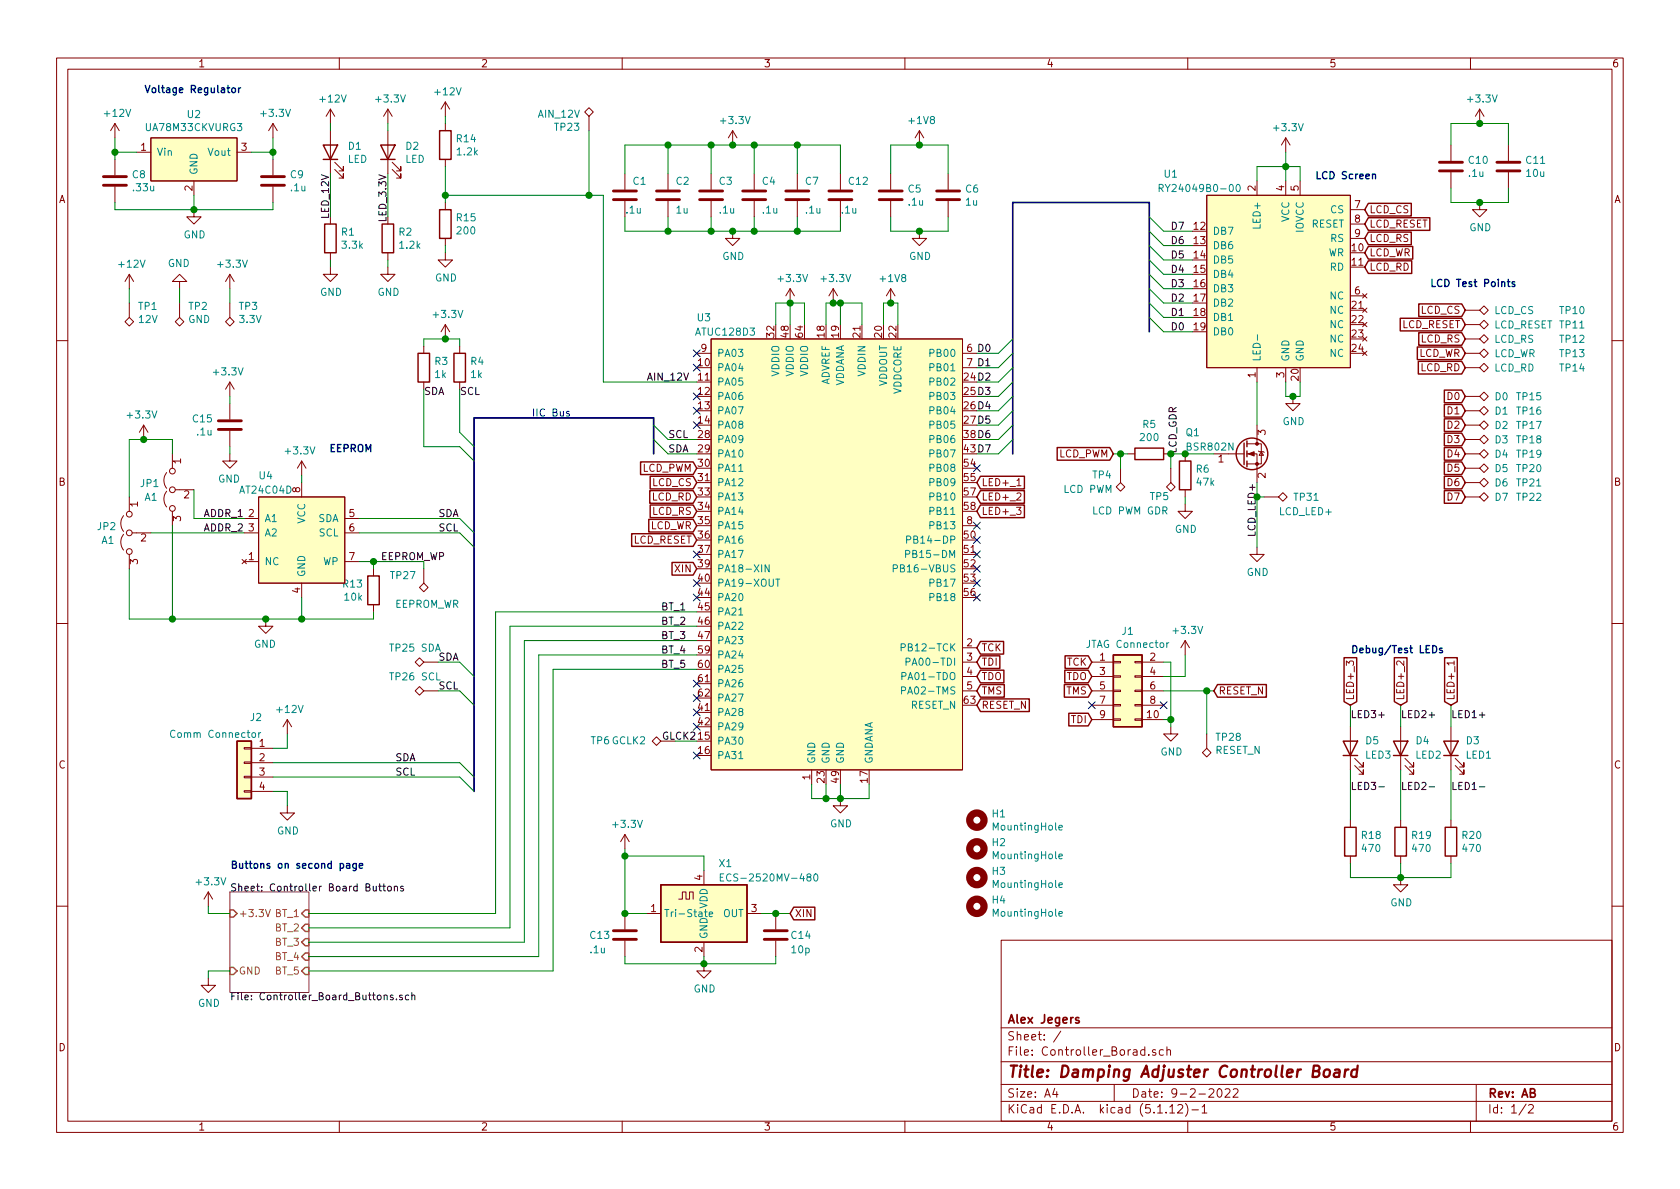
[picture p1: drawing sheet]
<svg xmlns="http://www.w3.org/2000/svg" width="297mm" height="210mm" viewBox="0 0 297 210" stroke-linecap="round" stroke-linejoin="round" font-family="sans-serif">
<g fill="none" stroke="#840000" stroke-width=".18">
<path d="M10 10.3h277v189.9h-277zM12 12.2h273v186.1h-273zM58.4 19.3v2.5M58.4 19.3l-.7 1.3M58.4 19.3l.8 1.3M60 10.3v1.9M68.6 19.3v2.5M68.6 19.3l-.8 1.3M68.6 19.3l.7 1.3M78.7 18l-.7 1.3M78.7 18v2.6M78.7 18l.8 1.3"/>
<path d="M104.1 19l.8 .8-.8 .8-.7-.8zM110 10.3v1.9M160 10.3v1.9M210 10.3v1.9M260 10.3v1.9M261.6 19.3l-.7 1.3M261.6 19.3v2.5M261.6 19.3l.8 1.3M20.3 21.8l-.7 1.3M20.3 21.8v2.6M20.3 28.2v2.8M20.3 33v2.8"/>
<path d="M20.3 21.8l.8 1.3M24.1 26.9h2.6M26.7 24.4h15.2v7.6h-15.2zM34.3 37.1v1.2h1.3l-1.3 1.3-1.3-1.3h1.3M34.3 32v2.5M41.9 26.9h2.5M48.3 21.8l-.8 1.3M48.3 21.8v2.6M48.3 28.2v2.8M48.3 33v2.8M48.3 21.8l.7 1.3M58.4 23.1v7.6"/>
<path d="M58.4 38.3v1.3M59.2 30l1.5 1.5v-.8v.8h-.8M59.2 28.7l1.5 1.5v-.7v.7h-.8M68.6 23.1v7.6M68.6 38.3v1.3M69.3 30l1.6 1.5v-.8v.8h-.8M69.3 28.7l1.6 1.5v-.7v.7h-.8M78.7 21.8v1.3M78.7 28.2v1.3M78.7 35.8v1.3M104.1 20.6v2.5M110.5 30.7v2.8"/>
<path d="M110.5 35.6v2.7M118.1 30.7v2.8M118.1 35.6v2.7M125.7 30.7v2.8M125.7 35.6v2.7M129.5 23.1l-.7 1.3M129.5 23.1v2.5M129.5 23.1l.8 1.3M133.3 30.7v2.8M133.3 35.6v2.7M141 30.7v2.8M141 35.6v2.7"/>
<path d="M148.6 30.7v2.8M148.6 35.6v2.7M157.5 30.7v2.8M157.5 35.6v2.7M162.6 23.1l-.8 1.3M162.6 23.1v2.5M162.6 23.1l.7 1.3M167.6 30.7v2.8M167.6 35.6v2.7M213.4 34.5h25.4v30.5h-25.4zM222.2 32v2.5M227.3 24.4l-.7 1.2"/>
<path d="M227.3 24.4v2.5M227.3 32v2.5M227.3 24.4l.8 1.2M229.9 32v2.5M238.8 37.1h2.5M238.8 39.6h2.5M256.5 25.6v2.8M256.5 30.5v2.8M261.6 35.8v1.3h1.3l-1.3 1.2-1.3-1.2h1.3M266.7 25.6v2.8M266.7 30.5v2.8M22.9 56.1l.7 .8-.7 .8-.8-.8z"/>
<path d="M22.9 48.5v2.5M22.9 53.6v2.5M22.9 48.5l-.8 1.3M22.9 48.5l.7 1.3M31.7 49.8h1.3l-1.3-1.3-1.2 1.3h1.2v1.2M31.7 56.1l.8 .8-.8 .8-.7-.8zM31.7 53.6v2.5M40.6 56.1l.8 .8-.8 .8-.7-.8zM40.6 48.5v2.5M40.6 53.6v2.5M40.6 48.5l-.7 1.3M40.6 48.5l.8 1.3"/>
<path d="M58.4 47.2v1.3h1.3l-1.3 1.3-1.3-1.3h1.3M58.4 44.7v1.3M68.6 47.2v1.3h1.2l-1.2 1.3-1.3-1.3h1.3M68.6 44.7v1.3M78.7 44.7v1.3h1.3l-1.3 1.2-1.2-1.2h1.2M78.7 42.2v1.2M78.7 57.4v2.5M78.7 57.4l-.7 1.3M78.7 57.4l.8 1.3M125.7 59.9h44.5v76.2h-44.5zM129.5 40.9v1.3h1.3l-1.3 1.2-1.2-1.2h1.2M139.7 51l-.8 1.3"/>
<path d="M139.7 51v2.6M139.7 51l.8 1.3M147.3 51l-.7 1.3M147.3 51v2.6M147.3 51l.8 1.3M157.5 51l-.8 1.3M157.5 51v2.6M157.5 51l.7 1.3M162.6 40.9v1.3h1.2l-1.2 1.2-1.3-1.2h1.3M238.8 52.3h2.5M238.8 42.2h2.5M240.9 54.5l.8 .7"/>
<path d="M240.9 57l.8 .8M240.9 59.6l.8 .7M240.9 51.9l.8 .8M241.7 54.5l-.8 .7M241.7 57l-.8 .8M241.7 59.6l-.8 .7M241.7 51.9l-.8 .8M259.1 54.9h2.5M259.1 57.4h2.5M259.1 59.9h2.5M261.6 57.4l.8-.8 .7 .8-.7 .8zM261.6 59.9l.8-.7 .7 .7-.7 .8z"/>
<path d="M262.4 54.1l.7 .8-.7 .7-.8-.7zM10 60.2h2M25.4 75.2l.8 1.2M25.4 75.2v2.5M25.4 75.2l-.8 1.2M40.6 67.6v2.5M40.6 71.4v2.8M40.6 76.2v2.8M40.6 67.6l.8 1.2M40.6 67.6l-.7 1.2M74.9 61.2v1.3M74.9 67.6v1.2"/>
<path d="M81.3 61.2v1.3M81.3 67.6v1.2M123.2 62.5h2.5M170.2 62.5h2.5M170.2 65h2.5M220.5 78.5h2.5v3.5h-2.5M222.2 65v2.6M222.2 75.2v3.3M222.5 79.8l.1 .1h.8l.1 .1M223 79.9l.4 .6h-.8zM227.3 65v2.6M228.6 70.1v1.3h1.3l-1.3 1.2-1.3-1.2h1.3"/>
<path d="M240.9 62.1l.8 .8M241.7 62.1l-.8 .8M259.1 62.5h2.5M259.1 65h2.5M259.1 70.1h2.5M259.1 72.6h2.5M259.1 75.2h2.5M259.1 77.7h2.5M261.6 62.5l.8-.8 .7 .8-.7 .7zM261.6 70.1l.8-.8 .7 .8-.7 .8zM261.6 72.6l.8-.7 .7 .7-.7 .8zM261.6 77.7l.8-.7 .7 .7-.7 .8z"/>
<path d="M262.4 64.3l.7 .7-.7 .8-.8-.8zM262.4 74.4l.7 .8-.7 .7-.8-.7zM285 60.2h2M21.8 91.2a2.26 2.26 0 0 0 0 2.8M21.8 94.5a2.26 2.26 0 0 0 0 2.8M22.9 87.9v2.5M22.9 98v2.6M23.4 94.2h3.3M29.5 83.6a2.26 2.26 0 0 0 0 2.8M29.5 86.9a2.26 2.26 0 0 0 0 2.8M30.5 80.3v2.5M30.5 90.4v2.6"/>
<path d="M31 86.6h3.3M40.6 80.3v1.2h-1.2l1.2 1.3 1.3-1.3h-1.3M42.8 98.9l.8 .8M43.2 99.3h2.5M43.2 91.7h2.5M43.2 94.2h2.5M43.6 98.9l-.8 .8M45.7 87.9h15.3v15.2h-15.3zM53.3 81.5l.8 1.3M53.3 81.5v2.6M53.3 85.3v2.6M53.3 81.5l-.7 1.3"/>
<path d="M61 99.3h2.5M61 91.7h2.5M61 94.2h2.5M170.2 93h2.5M179.7 89.7h.8l-.4 .5 .4 .1-.1 .6-.5 .1-.2-.1M179.8 87.3l.5-.1 .2 .3v.2l-.8 .7h.8M179.8 85.9h.7M198.1 85.3l.8 .8-.8 .8-.7-.8zM198.1 82.8v2.5M199.4 80.3h1.3M205.7 80.3h1.3M207 85.3l.8 .8-.8 .8-.8-.8z"/>
<path d="M207 82.8v2.5M209.5 89.1v1.3h1.3l-1.3 1.3-1.2-1.3h1.2M209.5 80.3v1.2M209.5 86.6v1.3M217.2 80.3h2.8M220.5 80.3h1.7v5M222.2 96.8v1.2h1.3l-1.3 1.3-1.2-1.3h1.2M223.5 87.9h2.6M226.1 87.9l.7-.8 .8 .8-.8 .7zM259.1 80.3h2.5M259.1 82.8h2.5M259.1 85.3h2.5"/>
<path d="M259.1 87.9h2.5M261.6 80.3l.8-.8 .7 .8-.7 .7zM261.6 82.8l.8-.8 .7 .8-.7 .8zM261.6 85.3l.8-.7 .7 .7-.7 .8zM261.6 87.9l.8-.8 .7 .8-.7 .7zM10 110.3h2M47 109.5v1.2h-1.3l1.3 1.3 1.3-1.3h-1.3M53.3 103.1v2.6M66 100.6v1.2M66 106.9v1.3M73.4 117.1l.8-.8 .7 .8-.7 .8zM74.2 103.9l.7-.8 .8 .8-.8 .7z"/>
<path d="M74.9 100.6v2.5M74.9 117.1h2.6M170.2 114.5h2.5M170.2 117.1h2.5M170.2 119.6h2.5M193 117.1h3.8M193 119.6h3.8M196.8 119.5h1.3v.3h-1.3zM196.8 117h1.3v.2h-1.3zM200.7 119.5h1.2v.3h-1.2zM200.7 117h1.2v.2h-1.2zM201.9 117.1h3.8"/>
<path d="M201.9 119.6h3.8M209.5 113.3v2.5M209.5 113.3l-.7 1.2M209.5 113.3l.8 1.2M238 117.7v-.8l.5 .4 .2-.4 .6 .1v.5l-.1 .2M248.2 116.9v.8l-.7-.8h-.2l-.4 .2 .2 .5M257.1 116.9v.7M285 110.3h2M43.2 139.8h1.2v.3h-1.2zM43.2 137.3h1.2v.2h-1.2zM43.2 132.2h1.2v.3h-1.2zM43.2 134.7h1.2v.3h-1.2z"/>
<path d="M44.4 132.3h3.9M44.4 134.9h3.9M44.4 137.4h3.9M44.4 139.9h3.9M50.8 127.2l-.8 1.3M50.8 127.2v2.6M50.8 127.2l.8 1.3M73.4 122.2l.8-.8 .7 .8-.7 .7zM74.9 122.2h2.6M115.3 131.1l.8-.8 .7 .8-.7 .7zM143.5 136.1v2.6M170.2 122.2h2.5"/>
<path d="M193 122.2h3.8M193 127.2h3.8M193 124.7h3.8M196.8 127.1h1.3v.3h-1.3zM196.8 124.6h1.3v.2h-1.3zM196.8 122h1.3v.3h-1.3zM200.7 127.1h1.2v.3h-1.2zM200.7 124.6h1.2v.2h-1.2zM200.7 122h1.2v.3h-1.2zM201.9 122.2h3.8M201.9 127.2h3.8M201.9 124.7h3.8"/>
<path d="M207 128.5v1.3h1.3l-1.3 1.3-1.3-1.3h1.3M212.6 133.1l.8-.8 .7 .8-.7 .8zM213.4 129.8v2.5M238.8 128.5v7.6M239.5 135.4l1.5 1.5v-.8v.8h-.7M239.5 134.1l1.5 1.5v-.7v.7h-.7M247.6 128.5v7.6M248.4 135.4l1.5 1.5v-.8v.8h-.7M248.4 134.1l1.5 1.5v-.7v.7h-.7M256.5 128.5v7.6M257.3 135.4l1.5 1.5v-.8v.8h-.7M257.3 134.1l1.5 1.5v-.7v.7h-.7"/>
<path d="M36.8 157.7l-.7 1.3M36.8 157.7v2.6M36.8 157.7l.8 1.3M50.8 142.5v1.3h1.3l-1.3 1.2-1.3-1.2h1.3M110.5 147.6v2.5M110.5 147.6l-.8 1.2M110.5 147.6l.8 1.2M120 159h.6v-1.3h.7v1.3h.6v-1.3h.7v1.3M124.5 153.9v2.6M148.6 141.2v1.3h1.3l-1.3 1.3-1.3-1.3h1.3M238.8 145v1.3M238.8 151.4v1.2"/>
<path d="M247.6 155.2v1.3h1.3l-1.3 1.2-1.2-1.2h1.2M247.6 145v1.3M247.6 151.4v1.2M256.5 145v1.3M256.5 151.4v1.2M10 160.2h2M36.8 173v1.2h1.3l-1.3 1.3-1.2-1.3h1.2M110.5 161.5v2.8M110.5 166.4v2.8M114.3 161.5h2.5M124.5 170.4v1.3h1.2l-1.2 1.3-1.3-1.3h1.3M124.5 166.6v2.6"/>
<path d="M132.1 161.5h2.5M137.2 161.5v2.8M137.2 166.4v2.8M177 166.3h108v32h-108zM285 160.2h2M60 198.3v1.9M110 198.3v1.9M160 198.3v1.9M177 194.8h108M177 191.8h108M177 187.8h108M177 181.8h108"/>
<path d="M186.5 192.5l-.4 1h1M186.8 193v1M187.6 182.3l-1.3 2M197 191.8v3M203.1 186.5v.1M204.3 185.7l-.3-.1-.2 .2v.2l.5 .2v.3h-.5M205.7 185.7l-.4-.1-.3 .3 .1 .6h.6M206.3 185.7l.3-.1 .3 .1 .1 .9M206.3 185.1v1.5M206.8 195.8l.5-.5v1.5M206.8 196.8h.9M208.3 195.5l.2-.2h.3l.2 .2 .1 .3-.9 1h.9"/>
<path d="M209.6 195.1a1.71 1.71 0 0 1 0 2.3M210 198.3v1.9M210.7 196.3h1.2M212.5 195.8l.5-.5v1.5M212.5 196.8h.9M213.8 192.7l.2-.2h.3l.3 .2v.3l-.9 1h.9M215.3 192.7l.2-.2a.8 .8 0 0 1 .6 .8 .8 .8 0 0 1-.6 .7l-.2-.1-.1-.4zM216.6 192.7l.2-.2h.4l.3 .5-.9 1h.9M218.1 192.7l.2-.2h.3l.3 .5-.9 1h.9M260 198.3v1.9M261 191.8v6.5M269.8 195.2l-1.2 2"/>
<path d="M270.3 195.5l.2-.2h.3l.3 .5-.9 1h.9"/>
<circle cx="22.9" cy="90.9" r=".51"/>
<circle cx="22.9" cy="97.5" r=".51"/>
<circle cx="22.9" cy="94.2" r=".51"/>
<circle cx="30.5" cy="83.3" r=".51"/>
<circle cx="30.5" cy="86.6" r=".51"/>
<circle cx="30.5" cy="89.9" r=".51"/>
</g>
<path d="M234.2 189.3a.54 .54 0 0 1 .5-.2 .54 .54 0 0 1 .5 .4l-.1 .6a.56 .56 0 0 1-.6 .4 .56 .56 0 0 1-.5-.4zM236 189.2h.8v1.2M236.9 189.6l-.7 .1a.4 .4 0 0 0-.4 .3 .4 .4 0 0 0 .3 .4l.7-.1M237.9 189.1l-.2 1.3M238.4 189.1a.54 .54 0 0 0-.6 .4M240 189.2a.68 .68 0 0 0-1 .3l-.1 .6 .1 .2 .2 .1 .6-.1M240.1 188.4l-.3 2" fill="none" stroke="#840000" stroke-width=".41"/>
<path d="M190.8 180a.37 .37 0 0 0-.6 .1v.3l.6 .1v.1l-.2 .3-.4-.1" fill="none" stroke="#840000" stroke-width=".3"/>
<path d="M40.6 157.7h14v17.8h-14z" fill="none" stroke="#840084" stroke-width=".18"/>
<g fill="none" stroke="#000" stroke-width=".18">
<path d="M243.8 139.1h1M252.7 139.1h.9M261.6 139.1h.9M66 156.7v.8l.3 .1 .2-.2M66.5 156.7v.9M67 156.7h.4M67.1 156.3v1.1l.3 .2M67.7 156.7h.4M67.9 156.3v1.1l.2 .2M68.6 156.8l.2-.1 .3 .1 .1 .5-.1 .2-.3 .1-.2-.2zM69.7 156.8l.2-.1 .3 .1 .1 .8M69.7 156.7v.9"/>
<path d="M71.3 156.8l-.3-.1-.2 .2 .1 .2 .4 .1v.3h-.5M69.5 176h-.3l-.2 .1 .1 .2 .4 .1v.4h-.5M70.1 176.7v.1M71.1 176h-.3l-.2 .1 .1 .2 .4 .1v.4h-.5M72.3 176h-.4l-.2 .2 .1 .6h.5M72.8 176.1l.2-.1h.3l.1 .8M72.8 175.5v1.3"/>
</g>
<path d="M40.6 160.9h.7l.6 .6-.6 .7h-.7zM40.6 171.1h.7l.6 .6-.6 .6h-.7zM54 160.9h.6v1.3h-.6l-.7-.7zM54 163.4h.6v1.3h-.6l-.7-.6zM54 166h.6v1.3h-.6l-.7-.7zM54 168.5h.6v1.3h-.6l-.7-.6zM54 171.1h.6v1.2h-.6l-.7-.6z" fill="none" stroke="#848400" stroke-width=".25"/>
<path d="M46.9 160.8l.5 1.3 .4-1.3" fill="none" stroke="#848400" stroke-width=".18"/>
<g fill="none" stroke="#840000" stroke-width=".25">
<path d="M57.1 25.6h2.6l-1.3 2.6zM57.1 28.2h2.6M57.4 39.6h2v5.1h-2zM67.3 25.6h2.5l-1.2 2.6zM67.3 28.2h2.5M67.6 39.6h2v5.1h-2zM77.7 37.1h2.1v5.1h-2.1zM77.7 23.1h2.1v5.1h-2.1zM241.9 38.5h10.9v2.2h-10.9l-.6-1.1zM241.9 36h7.6v2.2h-7.6l-.6-1.1zM241.9 43.6h7.9v2.2h-7.9l-.6-1.1zM241.9 46.1h7.7v2.3h-7.7l-.6-1.2z"/>
<path d="M241.9 41h7.6v2.3h-7.6l-.6-1.1zM247.6 56.3h10.8l.7 1.1-.7 1.1h-10.8zM250.9 53.7h7.5l.7 1.2-.7 1.1h-7.5zM250.9 58.8h7.5l.7 1.1-.7 1.2h-7.5zM73.9 62.5h2v5.1h-2zM80.3 62.5h2v5.1h-2zM186.9 79.1h9.3l.6 1.2-.6 1.1h-9.3zM200.7 79.2h5v2.1h-5zM220 78.4v3.8M220.5 78v1M220.5 79.8v1M250.6 61.4h7.8l.7 1.1-.7 1.1h-7.8z"/>
<path d="M250.8 63.9h7.6l.7 1.1-.7 1.1h-7.6zM255.4 79.1h3l.7 1.2-.7 1.1h-3zM255.4 76.6h3l.7 1.1-.7 1.1h-3zM255.4 74.1h3l.7 1.1-.7 1.1h-3zM255.4 71.5h3l.7 1.1-.7 1.2h-3zM255.4 69h3l.7 1.1-.7 1.1h-3zM111.7 94.4h10.9l.6 1.1-.6 1.1h-10.9zM113.3 81.7h9.3l.6 1.1-.6 1.1h-9.3zM114.7 91.8h7.9l.6 1.2-.6 1.1h-7.9zM114.9 86.8h7.7l.6 1.1-.6 1.1h-7.7zM115 84.2h7.6l.6 1.1-.6 1.2h-7.6zM115 89.3h7.6l.6 1.1-.6 1.1h-7.6z"/>
<path d="M118.8 99.5h3.8l.6 1.1-.6 1.1h-3.8zM173.4 89.3h7.7v2.2h-7.7l-.7-1.1zM173.4 86.8h7.7v2.2h-7.7l-.7-1.1zM173.4 84.2h7.7v2.3h-7.7l-.7-1.2zM208.5 81.5h2.1v5.1h-2.1zM220.5 81.5v1M255.4 86.8h3l.7 1.1-.7 1.1h-3zM255.4 84.2h3l.7 1.1-.7 1.2h-3zM255.4 81.7h3l.7 1.1-.7 1.1h-3zM65 101.8h2.1v5.1h-2.1zM173.4 116h3.4v2.2h-3.4l-.7-1.1zM173.4 118.5h4.1v2.2h-4.1l-.7-1.1z"/>
<path d="M173.4 113.4h4v2.3h-4l-.7-1.2zM188.3 118.5h4.1l.6 1.1-.6 1.1h-4.1zM188.3 116h4.1l.6 1.1-.6 1.1h-4.1zM196.8 115.8h5.1v12.7h-5.1zM237.6 116.3h2.3v7.8l-1.1 .6-1.2-.6zM246.5 116.3h2.3v7.8l-1.2 .6-1.1-.6zM255.4 116.3h2.3v7.8l-1.2 .6-1.1-.6zM41.9 131.1h2.5v10.1h-2.5zM173.4 123.6h8.6v2.2h-8.6l-.7-1.1zM173.4 121.1h4.2v2.2h-4.2l-.7-1.1zM188.2 121.1h4.2l.6 1.1-.6 1.1h-4.2zM189 126.1h3.4l.6 1.1-.6 1.2h-3.4z"/>
<path d="M215.3 121.1h8.6v2.2h-8.6l-.7-1.1zM237.5 131.1h2.5l-1.2 2.5zM237.5 133.6h2.5M246.4 131.1h2.5l-1.3 2.5zM246.4 133.6h2.5M255.3 131.1h2.5l-1.3 2.5zM255.3 133.6h2.5M116.8 156.5h15.3v10.1h-15.3zM237.7 146.3h2.1v5.1h-2.1zM246.6 146.3h2.1v5.1h-2.1zM255.5 146.3h2.1v5.1h-2.1zM140.3 160.4h3.8v2.3h-3.8l-.6-1.2z"/>
<circle cx="221.4" cy="80.3" r="2.79"/>
</g>
<g fill="none" stroke="#840000" stroke-width=".51">
<path d="M18.3 32.8h4.1M18.3 31.2h4.1M46.2 32.8h4.1M46.2 31.2h4.1M108.5 35.3h4M108.5 33.8h4M116.1 35.3h4M116.1 33.8h4M123.7 35.3h4.1M123.7 33.8h4.1M131.3 35.3h4.1M131.3 33.8h4.1"/>
<path d="M138.9 35.3h4.1M138.9 33.8h4.1M146.6 35.3h4M146.6 33.8h4M155.4 35.3h4.1M155.4 33.8h4.1M165.6 35.3h4.1M165.6 33.8h4.1M254.5 30.2h4.1M254.5 28.7h4.1M264.7 30.2h4M264.7 28.7h4"/>
<path d="M38.6 75.9h4.1M38.6 74.4h4.1M108.5 166.1h4M108.5 164.6h4M135.1 166.1h4.1M135.1 164.6h4.1"/>
</g>
<g fill="#ffffc2" stroke="#ffffc2" stroke-width=".18">
<path d="M41.9 131.1h2.5v10.1h-2.5z"/>
<path d="M125.7 59.9h44.5v76.2h-44.5z"/>
<path d="M213.4 34.5h25.4v30.5h-25.4z"/>
<path d="M45.7 87.9h15.3v15.2h-15.3z"/>
<path d="M116.8 156.5h15.3v10.1h-15.3z"/>
<path d="M196.8 115.8h5.1v12.7h-5.1z"/>
<path d="M26.7 24.4h15.2v7.6h-15.2z"/>
</g>
<g fill="none" stroke="#008484" stroke-width=".18">
<path d="M205 33.3l.6-.1v-.5l-.2-.1h-.4v1.3M205.2 33.3l.5 .6M218.7 32.7l.1-.1a.67 .67 0 0 1 .5 .6 .67 .67 0 0 1-.5 .7l-.3-.5zM222.3 59.2v1M130.6 83.4h.7M136 99.9v1.2l-.7-1.2v1.2M160.1 98l.6-.1 .2-.1-.1-.3-.2-.2h-.5v1.3M160.3 95.4h.6l.1-.2v-.3l-.2-.1h-.5v1.3M130.6 108.8h.7M137.2 102.4h.7M137.5 102.4v1.3M157.9 100.5l.7-.1v-.4l-.7-.1v1.2"/>
<path d="M159.3 114.5l.6-.1 .2-.1-.1-.3-.2-.2h-.5v1.3M159.5 119.6l.6-.1 .1-.2-.1-.3-.2-.1h-.4v1.3M160.2 117l.7-.1v-.4l-.2-.1h-.5v1.2M206.3 113.7v.8M206.7 113.7l-.4 .2M44.7 129.6h.3l.1 .1v.6l-.3 .1-.3-.2zM45.7 129.6v.8M46.1 129.6l-.4 .2M130.6 134.2h.7M159.4 122.1l.7-.1v-.4l-.2-.1h-.5v1.2M127.4 155.1h.4M128 154.5h-.6v1.3h.6"/>
<path d="M144 154.7l.2-.2a.67 .67 0 0 1 .4 .7 .67 .67 0 0 1-.4 .6l-.3-.5zM187.2 156.5l.6-.1v-.2l-.4-.1-.2 .2 .1 .6h.5M187.2 151.4l.6-.1v-.2l-.4-.1-.2 .2 .1 .6h.5M187.2 146.3l.6-.1v-.2l-.4-.1-.2 .2 .1 .6h.5M124.7 160.8v1.1l.3 .2M125.4 161.7l.6-.1-.1-.3h-.3l-.2 .1 .1 .6h.4M187.2 161.6l.6-.1v-.3h-.4l-.2 .2 .1 .6h.5"/>
</g>
<g fill="#840000" stroke="#840000" stroke-width=".18">
<path d="M220.7 80.3l1-.4v.7z"/>
<circle cx="222.2" cy="82" r=".25"/>
<circle cx="222.2" cy="78.5" r=".25"/>
</g>
<g fill="none" stroke="#840000" stroke-width="1.3">
<circle cx="172.7" cy="145" r="1.27"/>
<circle cx="172.7" cy="150.1" r="1.27"/>
<circle cx="172.7" cy="155.2" r="1.27"/>
<circle cx="172.7" cy="160.3" r="1.27"/>
</g>
<path d="M203.2 58.7v-22.9h-24.1v44.5M115.6 80.3v-6.4h-31.8v66" fill="none" stroke="#000084" stroke-width=".3"/>
<g fill="none" stroke="#008400" stroke-width=".18">
<path d="M20.3 26.9h3.8M20.3 24.4v3.8M20.3 35.8v1.3h28v-1.3M34.3 34.5v2.6M44.4 26.9h3.9M48.3 24.4v3.8M58.4 21.8v1.3M58.4 30.7v7.6M68.6 21.8v1.3M68.6 30.7v7.6M78.7 20.6v1.2M78.7 29.5v6.3"/>
<path d="M78.7 34.5h28v33.1h16.5M104.1 23.1v11.4M110.5 30.7v-5.1h38.1v5.1M110.5 38.3v2.6h38.1v-2.6M118.1 25.6v5.1M118.1 38.3v2.6M125.7 25.6v5.1M125.7 38.3v2.6M133.3 25.6v5.1M133.3 38.3v2.6M141 25.6v5.1M141 38.3v2.6"/>
<path d="M157.5 30.7v-5.1h10.1v5.1M157.5 38.3v2.6h10.1v-2.6M203.2 38.3l2.5 2.6h5.1M222.2 32v-2.5h7.7v2.5M227.3 26.9v5.1M256.5 25.6v-3.8h10.2v3.8M256.5 33.3v2.5h10.2v-2.5M22.9 51v2.6M31.7 51v2.6M40.6 51v2.6M58.4 46v1.2M68.6 46v1.2"/>
<path d="M78.7 43.4v1.3M137.2 57.4v-3.8h5v3.8M139.7 53.6v3.8M146 57.4v-3.8h6.4v3.8M148.6 53.6v3.8M156.2 57.4v-3.8h2.5v3.8M179.1 59.9l-2.6 2.6h-3.8M203.2 51l2.5 2.6h5.1M203.2 56.1l2.5 2.6h5.1M203.2 40.9l2.5 2.5h5.1M203.2 43.4l2.5 2.6h5.1M203.2 46l2.5 2.5h5.1"/>
<path d="M203.2 48.5l2.5 2.5h5.1M203.2 53.6l2.5 2.5h5.1M40.6 70.1v1.3M40.6 79v1.3M74.9 61.2v-1.3h6.4v1.3M74.9 68.8v10.2h6.4l2.5 2.5M81.3 68.8v7.6l2.5 2.6M115.6 75.2l2.5 2.5h5.1M115.6 77.7l2.5 2.6h5.1M179.1 65l-2.6 2.6h-3.8M179.1 75.2l-2.6 2.5h-3.8M179.1 62.5l-2.6 2.5h-3.8"/>
<path d="M179.1 67.6l-2.6 2.5h-3.8M179.1 70.1l-2.6 2.5h-3.8M179.1 72.6l-2.6 2.6h-3.8M179.1 77.7l-2.6 2.6h-3.8M222.2 67.6v7.6M227.3 67.6v2.5h2.6v-2.5M26.7 94.2h16.5M30.5 80.3v-2.6h-7.6v10.2M30.5 93v16.5M34.3 86.6v5.1h8.9M53.3 84.1v1.2M63.5 94.2h17.8l2.5 2.6"/>
<path d="M63.5 91.7h17.8l2.5 2.5M63.5 99.3h11.4v1.3M66 99.3v1.3M196.8 80.3h2.6M198.1 80.3v2.5M209.5 87.9v1.2M214.6 80.3h-7.6v2.5M223.5 87.9h-1.3v8.9M22.9 100.6v8.9h43.1v-1.3M53.3 105.7v3.8M77.5 117.1h3.8l2.5 2.5M123.2 108.2h-35.6v53.3h-33"/>
<path d="M123.2 118.4h-25.4v53.3h-43.2M123.2 113.3h-30.5v53.3h-38.1M123.2 115.8h-28v53.4h-40.6M123.2 110.7h-33v53.4h-35.6M205.7 117.1h1.3v11.4M209.5 115.8v3.8h-3.8M48.3 137.4h33l2.5 2.5M48.3 139.9h2.5v2.6M48.3 134.9h33l2.5 2.5M50.8 129.8v2.5h-2.5M77.5 122.2h3.8l2.5 2.5M119.4 131.1h3.8"/>
<path d="M143.5 138.7v2.5h10.2v-2.5M146 138.7v2.5M148.6 138.7v2.5M205.7 122.2h8.9M205.7 127.2h1.3M213.4 122.2v7.6M238.8 124.7v3.8M238.8 136.1v8.9M247.6 124.7v3.8M247.6 136.1v8.9M256.5 124.7v3.8M256.5 136.1v8.9"/>
<path d="M110.5 150.1v11.4h3.8M110.5 151.4h14v2.5M238.8 152.6v2.6h17.7v-2.6M247.6 152.6v2.6M36.8 160.3v1.2h3.8M40.6 171.7h-3.8v1.3M110.5 169.2v1.2h26.7v-1.2M124.5 169.2v1.2M134.6 161.5h5.1"/>
</g>
<g fill="none" stroke="#0000c2" stroke-width=".25">
<path d="M41.1 15.6l.3-.1 .2 .2-.1 .6-.3 .1-.2-.3zM42.2 15.5v.9M42.5 15.5l-.3 .3M242.7 30.9l.1-.1h.4v.8M266.5 49.8h.5M266.7 49.4v1.1l.3 .2M267.8 49.9l-.3-.1-.2 .2 .1 .2 .4 .1v.3h-.5M253.3 114.2a.64 .64 0 0 1 .7 .6 .64 .64 0 0 1-.7 .6zM255 114.6h-.3l-.2 .2 .1 .2 .4 .1v.3h-.5M61.3 152.7h.5v.8M61.8 153l-.4 .1-.2 .1 .1 .3h.5M63 152.7v1l-.3 .3-.3-.1"/>
<path d="M63 152.7h-.4l-.2 .2 .1 .6h.5M63.5 153.1l.6-.1v-.3h-.4l-.2 .2 .1 .6h.5"/>
</g>
<path d="M100.6 72.8l-.3-.1-.1 .2v.2l.4 .1v.3h-.4" fill="none" stroke="#0000c2" stroke-width=".18"/>
<g fill="#008400" stroke="#008400" stroke-width=".25">
<circle cx="148.6" cy="53.6" r=".51"/>
<circle cx="48.3" cy="26.9" r=".51"/>
<circle cx="104.1" cy="34.5" r=".51"/>
<circle cx="162.6" cy="40.9" r=".51"/>
<circle cx="198.1" cy="80.3" r=".51"/>
<circle cx="207" cy="80.3" r=".51"/>
<circle cx="209.6" cy="80.3" r=".51"/>
<circle cx="125.7" cy="25.6" r=".51"/>
<circle cx="118.1" cy="40.9" r=".51"/>
<circle cx="139.7" cy="53.6" r=".51"/>
<circle cx="78.7" cy="59.9" r=".51"/>
<circle cx="147.3" cy="53.6" r=".51"/>
<circle cx="228.6" cy="70.1" r=".51"/>
<circle cx="20.3" cy="26.9" r=".51"/>
<circle cx="261.6" cy="35.8" r=".51"/>
<circle cx="261.6" cy="21.8" r=".51"/>
<circle cx="227.3" cy="29.5" r=".51"/>
<circle cx="129.5" cy="40.9" r=".51"/>
<circle cx="157.5" cy="53.6" r=".51"/>
<circle cx="141" cy="40.9" r=".51"/>
<circle cx="133.4" cy="40.9" r=".51"/>
<circle cx="133.4" cy="25.6" r=".51"/>
<circle cx="141" cy="25.6" r=".51"/>
<circle cx="129.5" cy="25.6" r=".51"/>
<circle cx="47" cy="109.5" r=".51"/>
<circle cx="247.7" cy="155.2" r=".51"/>
<circle cx="146.1" cy="141.2" r=".51"/>
<circle cx="207" cy="127.2" r=".51"/>
<circle cx="148.6" cy="141.2" r=".51"/>
<circle cx="213.4" cy="122.2" r=".51"/>
<circle cx="78.7" cy="34.5" r=".51"/>
<circle cx="66" cy="99.3" r=".51"/>
<circle cx="53.3" cy="109.5" r=".51"/>
<circle cx="124.5" cy="170.4" r=".51"/>
<circle cx="162.6" cy="25.6" r=".51"/>
<circle cx="125.7" cy="40.9" r=".51"/>
<circle cx="34.3" cy="37.1" r=".51"/>
<circle cx="137.2" cy="161.5" r=".51"/>
<circle cx="118.1" cy="25.6" r=".51"/>
<circle cx="25.4" cy="77.7" r=".51"/>
<circle cx="30.5" cy="109.5" r=".51"/>
<circle cx="110.5" cy="161.5" r=".51"/>
<circle cx="110.5" cy="151.4" r=".51"/>
</g>
<g fill="none" stroke="#000084" stroke-width=".18">
<path d="M122.6 61.9l1.2 1.2M122.6 69.5l1.2 1.2M122.6 72l1.2 1.2M122.6 64.4l1.2 1.2M122.6 74.6l1.2 1.2M123.8 61.9l-1.2 1.2M123.8 69.5l-1.2 1.2M123.8 72l-1.2 1.2M123.8 64.4l-1.2 1.2M123.8 74.6l-1.2 1.2M122.6 97.4l1.2 1.2M123.8 97.4l-1.2 1.2"/>
<path d="M172.1 100l1.2 1.2M172.1 97.4l1.2 1.2M172.1 94.9l1.2 1.2M172.1 92.3l1.2 1.3M172.1 82.2l1.2 1.2M173.3 100l-1.2 1.2M173.3 97.4l-1.2 1.2M173.3 94.9l-1.2 1.2M173.3 92.3l-1.2 1.3M173.3 82.2l-1.2 1.2M122.6 102.5l1.2 1.2M122.6 105l1.2 1.3"/>
<path d="M123.8 102.5l-1.2 1.2M123.8 105l-1.2 1.3M172.1 105l1.2 1.3M172.1 102.5l1.2 1.2M173.3 105l-1.2 1.3M173.3 102.5l-1.2 1.2M122.6 120.3l1.2 1.2M122.6 122.8l1.2 1.2M122.6 125.4l1.2 1.2M122.6 127.9l1.2 1.2M122.6 133l1.2 1.2M123.8 120.3l-1.2 1.2"/>
<path d="M123.8 122.8l-1.2 1.2M123.8 125.4l-1.2 1.2M123.8 127.9l-1.2 1.2M123.8 133l-1.2 1.2M192.4 124.1l1.2 1.2M193.6 124.1l-1.2 1.2M205.1 124.1l1.2 1.2M206.3 124.1l-1.2 1.2"/>
</g>
<text font-size="2.8" fill="#840000" x="178" y="190.5">Title: Damping Adjuster Controller Board</text>
<g font-size="2.1" fill="#840000">
<text x="178" y="184">Sheet: /</text>
<text x="178" y="181">Alex Jegers</text>
<text x="178" y="186.7">File: Controller_Borad.sch</text>
<text x="178" y="196.9">KiCad E.D.A. kicad (5.1.12)-1</text>
<text x="178" y="194.1">Size: A4</text>
<text x="200" y="194.1">Date: 9-2-2022</text>
<text x="263" y="194.1">Rev: AB</text>
<text x="263" y="196.9">Id: 1/2</text>
</g>
<g font-size="1.8" fill="#840000">
<text x="35" y="11.9">1</text>
<text x="85" y="11.9">2</text>
<text x="135" y="11.9">3</text>
<text x="185" y="11.9">4</text>
<text x="235" y="11.9">5</text>
<text x="285" y="11.9">6</text>
<text x="24.9" y="26.7">1</text>
<text x="42.7" y="26.7">3</text>
<text x="10.4" y="35.9">A</text>
<text x="34" y="33.8" transform="rotate(-90 34 33.8)">2</text>
<text x="222" y="33.8" transform="rotate(-90 222 33.8)">2</text>
<text x="227.1" y="33.8" transform="rotate(-90 227.1 33.8)">4</text>
<text x="229.6" y="33.8" transform="rotate(-90 229.6 33.8)">5</text>
<text x="285.4" y="35.9">A</text>
<text x="211.1" y="40.6">12</text>
<text x="239.5" y="36.8">7</text>
<text x="239.5" y="39.4">8</text>
<text x="239.5" y="41.9">9</text>
<text x="242.1" y="40.3">LCD_RESET</text>
<text x="242.1" y="37.7">LCD_CS</text>
<text x="211.1" y="43.2">13</text>
<text x="211.1" y="45.7">14</text>
<text x="239.1" y="44.4">10</text>
<text x="239.1" y="47">11</text>
<text x="242.1" y="45.3">LCD_WR</text>
<text x="242.1" y="47.9">LCD_RD</text>
<text x="242.1" y="42.8">LCD_RS</text>
<text x="211.1" y="48.3">15</text>
<text x="211.1" y="50.8">16</text>
<text x="211.1" y="53.3">17</text>
<text x="239.5" y="52.1">6</text>
<text x="136.9" y="59.6" transform="rotate(-90 136.9 59.6)">32</text>
<text x="139.4" y="59.6" transform="rotate(-90 139.4 59.6)">48</text>
<text x="142" y="59.6" transform="rotate(-90 142 59.6)">64</text>
<text x="145.8" y="59.6" transform="rotate(-90 145.8 59.6)">18</text>
<text x="148.3" y="59.6" transform="rotate(-90 148.3 59.6)">19</text>
<text x="152.1" y="59.6" transform="rotate(-90 152.1 59.6)">21</text>
<text x="156" y="59.6" transform="rotate(-90 156 59.6)">20</text>
<text x="158.5" y="59.6" transform="rotate(-90 158.5 59.6)">22</text>
<text x="211.1" y="55.9">18</text>
<text x="211.1" y="58.4">19</text>
<text x="239.1" y="54.6">21</text>
<text x="239.1" y="57.1">22</text>
<text x="239.1" y="59.7">23</text>
<text x="247.8" y="58">LCD_RESET</text>
<text x="251.2" y="55.5">LCD_CS</text>
<text x="123.5" y="64.8">10</text>
<text x="124" y="62.2">9</text>
<text x="239.1" y="62.2">24</text>
<text x="250.7" y="63.1">LCD_WR</text>
<text x="251.1" y="65.7">LCD_RD</text>
<text x="251.2" y="60.6">LCD_RS</text>
<text x="123.5" y="67.3">11</text>
<text x="123.5" y="69.8">12</text>
<text x="222" y="66.8" transform="rotate(-90 222 66.8)">1</text>
<text x="227.1" y="66.8" transform="rotate(-90 227.1 66.8)">3</text>
<text x="229.6" y="67.3" transform="rotate(-90 229.6 67.3)">20</text>
<text x="256" y="70.7">D0</text>
<text x="123.5" y="72.4">13</text>
<text x="123.5" y="74.9">14</text>
<text x="123.5" y="77.5">28</text>
<text x="223.8" y="76.9" transform="rotate(-90 223.8 76.9)">3</text>
<text x="256" y="75.8">D2</text>
<text x="256" y="73.3">D1</text>
<text x="32" y="82" transform="rotate(-90 32 82)">1</text>
<text x="113.5" y="83.4">LCD_PWM</text>
<text x="123.5" y="80">29</text>
<text x="123.5" y="82.5">30</text>
<text x="170.5" y="82.5">54</text>
<text x="187.1" y="80.9">LCD_PWM</text>
<text x="215.4" y="81.8">1</text>
<text x="256" y="83.4">D5</text>
<text x="256" y="80.9">D4</text>
<text x="256" y="78.4">D3</text>
<text x="10.4" y="85.9">B</text>
<text x="24.4" y="89.6" transform="rotate(-90 24.4 89.6)">1</text>
<text x="32.5" y="88.1">2</text>
<text x="53.1" y="87.1" transform="rotate(-90 53.1 87.1)">8</text>
<text x="115.2" y="88.5">LCD_RD</text>
<text x="115.3" y="86">LCD_CS</text>
<text x="123.5" y="85.1">31</text>
<text x="123.5" y="87.6">33</text>
<text x="170.5" y="85.1">55</text>
<text x="170.5" y="87.6">57</text>
<text x="173.5" y="88.5">LED+_2</text>
<text x="173.5" y="86">LED+_1</text>
<text x="223.8" y="84.6" transform="rotate(-90 223.8 84.6)">2</text>
<text x="256" y="88.5">D7</text>
<text x="256" y="86">D6</text>
<text x="285.4" y="85.9">B</text>
<text x="24.9" y="95.8">2</text>
<text x="32" y="92.2" transform="rotate(-90 32 92.2)">3</text>
<text x="44" y="91.4">2</text>
<text x="44" y="94">3</text>
<text x="61.7" y="91.4">5</text>
<text x="61.7" y="94">6</text>
<text x="114.8" y="93.6">LCD_WR</text>
<text x="115.3" y="91.1">LCD_RS</text>
<text x="123.5" y="90.2">34</text>
<text x="123.5" y="92.7">35</text>
<text x="123.5" y="95.2">36</text>
<text x="170.5" y="95.2">50</text>
<text x="170.5" y="90.2">58</text>
<text x="171" y="92.7">8</text>
<text x="173.5" y="91.1">LED+_3</text>
<text x="24.4" y="99.8" transform="rotate(-90 24.4 99.8)">3</text>
<text x="44" y="99.1">1</text>
<text x="61.7" y="99.1">7</text>
<text x="111.9" y="96.1">LCD_RESET</text>
<text x="119.5" y="101.2">XIN</text>
<text x="123.5" y="97.8">37</text>
<text x="123.5" y="100.3">39</text>
<text x="170.5" y="97.8">51</text>
<text x="170.5" y="100.3">52</text>
<text x="53.1" y="104.9" transform="rotate(-90 53.1 104.9)">4</text>
<text x="123.5" y="102.9">40</text>
<text x="123.5" y="105.4">44</text>
<text x="123.5" y="107.9">45</text>
<text x="170.5" y="102.9">53</text>
<text x="170.5" y="105.4">56</text>
<text x="123.5" y="110.5">46</text>
<text x="123.5" y="113">47</text>
<text x="123.5" y="115.6">59</text>
<text x="123.5" y="118.1">60</text>
<text x="171" y="114.3">2</text>
<text x="171" y="116.8">3</text>
<text x="171" y="119.4">4</text>
<text x="173.5" y="117.7">TDI</text>
<text x="173.5" y="115.2">TCK</text>
<text x="188.6" y="117.7">TCK</text>
<text x="194.5" y="116.8">1</text>
<text x="194.5" y="119.4">3</text>
<text x="203.4" y="116.8">2</text>
<text x="203.4" y="119.4">4</text>
<text x="123.5" y="125.7">41</text>
<text x="123.5" y="120.6">61</text>
<text x="123.5" y="123.2">62</text>
<text x="170.5" y="124.5">63</text>
<text x="171" y="121.9">5</text>
<text x="173.5" y="125.3">RESET_N</text>
<text x="173.5" y="122.8">TMS</text>
<text x="173.5" y="120.3">TDO</text>
<text x="188.5" y="120.3">TDO</text>
<text x="188.5" y="122.8">TMS</text>
<text x="194.5" y="121.9">5</text>
<text x="194.5" y="124.5">7</text>
<text x="203.4" y="121.9">6</text>
<text x="203.4" y="124.5">8</text>
<text x="215.4" y="122.8">RESET_N</text>
<text x="239.4" y="123.9" transform="rotate(-90 239.4 123.9)">LED+_3</text>
<text x="248.3" y="123.9" transform="rotate(-90 248.3 123.9)">LED+_2</text>
<text x="257.2" y="123.9" transform="rotate(-90 257.2 123.9)">LED+_1</text>
<text x="123.5" y="130.8">15</text>
<text x="123.5" y="128.3">42</text>
<text x="189.4" y="127.9">TDI</text>
<text x="194.5" y="127">9</text>
<text x="202.9" y="127">10</text>
<text x="10.4" y="135.9">C</text>
<text x="45.9" y="132.1">1</text>
<text x="45.9" y="134.6">2</text>
<text x="45.9" y="137.2">3</text>
<text x="123.5" y="133.3">16</text>
<text x="143.3" y="137.9" transform="rotate(-90 143.3 137.9)">1</text>
<text x="285.4" y="135.9">C</text>
<text x="45.9" y="139.7">4</text>
<text x="145.8" y="138.4" transform="rotate(-90 145.8 138.4)">23</text>
<text x="148.3" y="138.4" transform="rotate(-90 148.3 138.4)">49</text>
<text x="153.4" y="138.4" transform="rotate(-90 153.4 138.4)">17</text>
<text x="124.2" y="155.7" transform="rotate(-90 124.2 155.7)">4</text>
<text x="115.1" y="161.3">1</text>
<text x="132.9" y="161.3">3</text>
<text x="140.5" y="162.2">XIN</text>
<text x="124.2" y="168.4" transform="rotate(-90 124.2 168.4)">2</text>
<text x="10.4" y="185.9">D</text>
<text x="285.4" y="185.9">D</text>
<text x="35" y="199.9">1</text>
<text x="85" y="199.9">2</text>
<text x="135" y="199.9">3</text>
<text x="185" y="199.9">4</text>
<text x="235" y="199.9">5</text>
<text x="285" y="199.9">6</text>
</g>
<g font-size="1.8" fill="#0000c2">
<text x="25.4" y="16.5">Voltage Regulator</text>
<text x="232.4" y="31.7">LCD Screen</text>
<text x="252.7" y="50.7">LCD Test Points</text>
<text x="94" y="73.7">IIC Bus</text>
<text x="58.4" y="80">EEPROM</text>
<text x="238.8" y="115.5">Debug/Test LEDs</text>
<text x="40.6" y="153.6">Buttons on second page</text>
</g>
<g font-size="1.8" fill="#008484">
<text x="77" y="16.9">+12V</text>
<text x="18.6" y="20.7">+12V</text>
<text x="26" y="23.2">UA78M33CKVURG3</text>
<text x="33.2" y="20.9">U2</text>
<text x="46.3" y="20.7">+3.3V</text>
<text x="56.7" y="18.1">+12V</text>
<text x="66.6" y="18.1">+3.3V</text>
<text x="95.2" y="20.8">AIN_12V</text>
<text x="98.1" y="23.1">TP23</text>
<text x="127.6" y="21.9">+3.3V</text>
<text x="160.9" y="21.9">+1V8</text>
<text x="225.4" y="23.2">+3.3V</text>
<text x="259.7" y="18.1">+3.3V</text>
<text x="27.7" y="27.6">Vin</text>
<text x="37" y="27.6">Vout</text>
<text x="61.5" y="28.8">LED</text>
<text x="61.6" y="26.5">D1</text>
<text x="71.6" y="28.8">LED</text>
<text x="71.8" y="26.5">D2</text>
<text x="80.8" y="25.2">R14</text>
<text x="80.9" y="27.5">1.2k</text>
<text x="259.7" y="29">C10</text>
<text x="269.9" y="29">C11</text>
<text x="23.4" y="31.5">C8</text>
<text x="23.6" y="33.8">.33u</text>
<text x="34.9" y="31" transform="rotate(-90 34.9 31)">GND</text>
<text x="51.4" y="31.5">C9</text>
<text x="51.5" y="33.8">.1u</text>
<text x="112" y="32.7">C1</text>
<text x="119.6" y="32.7">C2</text>
<text x="127.2" y="32.7">C3</text>
<text x="134.8" y="32.7">C4</text>
<text x="142.4" y="32.7">C7</text>
<text x="150.1" y="32.7">C12</text>
<text x="160.6" y="34.1">C5</text>
<text x="170.8" y="34.1">C6</text>
<text x="205.9" y="31.4">U1</text>
<text x="206" y="34">RY24049B0-00</text>
<text x="259.7" y="31.3">.1u</text>
<text x="270" y="31.3">10u</text>
<text x="60.4" y="41.7">R1</text>
<text x="70.6" y="41.7">R2</text>
<text x="80.8" y="39.1">R15</text>
<text x="80.9" y="41.4">200</text>
<text x="110.8" y="37.8">.1u</text>
<text x="119.6" y="37.8">1u</text>
<text x="127.3" y="37.8">.1u</text>
<text x="134.9" y="37.8">.1u</text>
<text x="142.5" y="37.8">.1u</text>
<text x="148.9" y="37.8">.1u</text>
<text x="160.7" y="36.4">.1u</text>
<text x="170.8" y="36.4">1u</text>
<text x="214.4" y="41.5">DB7</text>
<text x="222.9" y="40.1" transform="rotate(-90 222.9 40.1)">LED+</text>
<text x="228" y="39.3" transform="rotate(-90 228 39.3)">VCC</text>
<text x="230.5" y="41.2" transform="rotate(-90 230.5 41.2)">IOVCC</text>
<text x="231.9" y="40.3">RESET</text>
<text x="235.3" y="37.7">CS</text>
<text x="259.8" y="40.9">GND</text>
<text x="21.2" y="47.3">+12V</text>
<text x="29.7" y="47.2">GND</text>
<text x="32.5" y="42.2">GND</text>
<text x="38.7" y="47.3">+3.3V</text>
<text x="60.6" y="44">3.3k</text>
<text x="70.7" y="44">1.2k</text>
<text x="127.7" y="46">GND</text>
<text x="160.7" y="46">GND</text>
<text x="214.4" y="44.1">DB6</text>
<text x="214.4" y="46.6">DB5</text>
<text x="234.8" y="45.3">WR</text>
<text x="235.2" y="47.9">RD</text>
<text x="235.3" y="42.8">RS</text>
<text x="56.6" y="52.3">GND</text>
<text x="66.8" y="52.3">GND</text>
<text x="76.9" y="49.8">GND</text>
<text x="137.7" y="49.9">+3.3V</text>
<text x="145.4" y="49.9">+3.3V</text>
<text x="155.8" y="49.9">+1V8</text>
<text x="214.4" y="49.1">DB4</text>
<text x="214.4" y="51.7">DB3</text>
<text x="235.2" y="53">NC</text>
<text x="24.5" y="54.8">TP1</text>
<text x="24.6" y="57.1">12V</text>
<text x="33.3" y="57.1">GND</text>
<text x="33.4" y="54.8">TP2</text>
<text x="42.3" y="54.8">TP3</text>
<text x="42.4" y="57.1">3.3V</text>
<text x="76.8" y="56.2">+3.3V</text>
<text x="123.2" y="59.4">ATUC128D3</text>
<text x="123.3" y="56.8">U3</text>
<text x="214.4" y="54.2">DB2</text>
<text x="214.4" y="56.8">DB1</text>
<text x="214.4" y="59.3">DB0</text>
<text x="235.2" y="55.5">NC</text>
<text x="235.2" y="58">NC</text>
<text x="264.1" y="58.1">LCD_RESET</text>
<text x="264.2" y="55.5">LCD_CS</text>
<text x="275.9" y="55.5">TP10</text>
<text x="275.9" y="58.1">TP11</text>
<text x="76.9" y="64.5">R3</text>
<text x="83.3" y="64.5">R4</text>
<text x="126.7" y="65.7">PA04</text>
<text x="126.7" y="63.1">PA03</text>
<text x="164.7" y="63.1">PB00</text>
<text x="164.7" y="65.7">PB01</text>
<text x="222.9" y="64" transform="rotate(-90 222.9 64)">LED-</text>
<text x="228" y="64" transform="rotate(-90 228 64)">GND</text>
<text x="230.5" y="64" transform="rotate(-90 230.5 64)">GND</text>
<text x="235.2" y="60.6">NC</text>
<text x="235.2" y="63.1">NC</text>
<text x="264.1" y="63.2">LCD_WR</text>
<text x="264.2" y="65.7">LCD_RD</text>
<text x="264.2" y="60.6">LCD_RS</text>
<text x="275.9" y="60.6">TP12</text>
<text x="275.9" y="63.2">TP13</text>
<text x="275.9" y="65.7">TP14</text>
<text x="37.9" y="66.4">+3.3V</text>
<text x="76.9" y="66.8">1k</text>
<text x="83.3" y="66.8">1k</text>
<text x="126.7" y="68.2">PA05</text>
<text x="126.7" y="70.7">PA06</text>
<text x="137.8" y="66.6" transform="rotate(-90 137.8 66.6)">VDDIO</text>
<text x="140.3" y="66.6" transform="rotate(-90 140.3 66.6)">VDDIO</text>
<text x="142.9" y="66.6" transform="rotate(-90 142.9 66.6)">VDDIO</text>
<text x="146.7" y="68.2" transform="rotate(-90 146.7 68.2)">ADVREF</text>
<text x="149.2" y="68.5" transform="rotate(-90 149.2 68.5)">VDDANA</text>
<text x="153" y="66.5" transform="rotate(-90 153 66.5)">VDDIN</text>
<text x="156.8" y="68.4" transform="rotate(-90 156.8 68.4)">VDDOUT</text>
<text x="159.4" y="69.8" transform="rotate(-90 159.4 69.8)">VDDCORE</text>
<text x="164.7" y="68.2">PB02</text>
<text x="164.7" y="70.7">PB03</text>
<text x="264.4" y="70.8">D0</text>
<text x="268.2" y="70.8">TP15</text>
<text x="22.7" y="74">+3.3V</text>
<text x="34.2" y="74.7">C15</text>
<text x="34.9" y="77">.1u</text>
<text x="126.7" y="73.3">PA07</text>
<text x="126.7" y="75.8">PA08</text>
<text x="164.7" y="73.3">PB04</text>
<text x="164.7" y="75.8">PB05</text>
<text x="201.7" y="78">200</text>
<text x="202.1" y="75.7">R5</text>
<text x="209.7" y="77.1">Q1</text>
<text x="226.8" y="75.2">GND</text>
<text x="264.4" y="73.3">D1</text>
<text x="264.4" y="75.9">D2</text>
<text x="268.2" y="73.3">TP16</text>
<text x="268.2" y="75.9">TP17</text>
<text x="50.6" y="80.4">+3.3V</text>
<text x="126.7" y="78.4">PA09</text>
<text x="126.7" y="80.9">PA10</text>
<text x="126.7" y="83.4">PA11</text>
<text x="164.7" y="78.4">PB06</text>
<text x="164.7" y="80.9">PB07</text>
<text x="164.7" y="83.4">PB08</text>
<text x="210" y="79.7">BSR802N</text>
<text x="211.5" y="83.6">R6</text>
<text x="264.4" y="78.4">D3</text>
<text x="264.4" y="80.9">D4</text>
<text x="264.4" y="83.5">D5</text>
<text x="268.2" y="78.4">TP18</text>
<text x="268.2" y="80.9">TP19</text>
<text x="268.2" y="83.5">TP20</text>
<text x="24.9" y="86.1">JP1</text>
<text x="25.6" y="88.6">A1</text>
<text x="38.6" y="85.3">GND</text>
<text x="42.6" y="87.3">AT24C04D</text>
<text x="45.9" y="84.8">U4</text>
<text x="126.7" y="86">PA12</text>
<text x="126.7" y="88.5">PA13</text>
<text x="164.7" y="86">PB09</text>
<text x="164.7" y="88.5">PB10</text>
<text x="188.2" y="87.2">LCD PWM</text>
<text x="193.2" y="84.6">TP4</text>
<text x="203.4" y="88.4">TP5</text>
<text x="211.7" y="85.9">47k</text>
<text x="228.9" y="88.6">TP31</text>
<text x="264.4" y="86">D6</text>
<text x="264.4" y="88.6">D7</text>
<text x="268.2" y="86">TP21</text>
<text x="268.2" y="88.6">TP22</text>
<text x="17.3" y="93.7">JP2</text>
<text x="46.7" y="92.3">A1</text>
<text x="46.7" y="94.9">A2</text>
<text x="54" y="92.6" transform="rotate(-90 54 92.6)">VCC</text>
<text x="56.2" y="92.3">SDA</text>
<text x="56.4" y="94.9">SCL</text>
<text x="126.7" y="91.1">PA14</text>
<text x="126.7" y="93.6">PA15</text>
<text x="164.7" y="91.1">PB11</text>
<text x="164.7" y="93.6">PB13</text>
<text x="193.4" y="91">LCD PWM GDR</text>
<text x="207.7" y="94.2">GND</text>
<text x="226.3" y="91.1">LCD_LED+</text>
<text x="18" y="96.2">A1</text>
<text x="46.7" y="99.9">NC</text>
<text x="57.1" y="99.9">WP</text>
<text x="126.7" y="96.1">PA16</text>
<text x="126.7" y="98.7">PA17</text>
<text x="126.7" y="101.2">PA18-XIN</text>
<text x="159.2" y="101.2">PB16-VBUS</text>
<text x="161.4" y="98.7">PB15-DM</text>
<text x="161.7" y="96.1">PB14-DP</text>
<text x="220.4" y="101.8">GND</text>
<text x="54" y="102.1" transform="rotate(-90 54 102.1)">GND</text>
<text x="60.7" y="103.9">R13</text>
<text x="61" y="106.2">10k</text>
<text x="69.1" y="102.4">TP27</text>
<text x="69.7" y="107.5">EEPROM_WR</text>
<text x="126.7" y="103.8">PA19-XOUT</text>
<text x="126.7" y="106.3">PA20</text>
<text x="164.7" y="103.8">PB17</text>
<text x="164.7" y="106.3">PB18</text>
<text x="126.7" y="108.8">PA21</text>
<text x="126.7" y="111.4">PA22</text>
<text x="126.7" y="113.9">PA23</text>
<text x="198.4" y="112.3">J1</text>
<text x="207.6" y="112.1">+3.3V</text>
<text x="44.9" y="114.5">GND</text>
<text x="69" y="115.2">TP25 SDA</text>
<text x="126.7" y="116.5">PA24</text>
<text x="126.7" y="119">PA25</text>
<text x="160.5" y="115.2">PB12-TCK</text>
<text x="161.3" y="117.7">PA00-TDI</text>
<text x="192.4" y="114.6">JTAG Connector</text>
<text x="69" y="120.3">TP26 SCL</text>
<text x="126.7" y="121.5">PA26</text>
<text x="126.7" y="124.1">PA27</text>
<text x="160.4" y="120.3">PA01-TDO</text>
<text x="160.4" y="122.8">PA02-TMS</text>
<text x="161" y="125.3">RESET_N</text>
<text x="30.7" y="130.5">Comm Connector</text>
<text x="44.3" y="127.5">J2</text>
<text x="49.1" y="126.1">+12V</text>
<text x="104.5" y="131.6">TP6 GCLK2</text>
<text x="126.7" y="131.7">PA30</text>
<text x="126.7" y="126.6">PA28</text>
<text x="126.7" y="129.2">PA29</text>
<text x="215.1" y="131">TP28</text>
<text x="241.5" y="131.6">D5</text>
<text x="250.4" y="131.6">D4</text>
<text x="259.3" y="131.6">D3</text>
<text x="126.7" y="134.2">PA31</text>
<text x="144.1" y="135.1" transform="rotate(-90 144.1 135.1)">GND</text>
<text x="146.7" y="135.1" transform="rotate(-90 146.7 135.1)">GND</text>
<text x="149.2" y="135.1" transform="rotate(-90 149.2 135.1)">GND</text>
<text x="154.3" y="135.1" transform="rotate(-90 154.3 135.1)">GNDANA</text>
<text x="205.2" y="133.6">GND</text>
<text x="214.9" y="133.3">RESET_N</text>
<text x="241.4" y="134.2">LED3</text>
<text x="250.3" y="134.2">LED2</text>
<text x="259.2" y="134.2">LED1</text>
<text x="49" y="147.6">GND</text>
<text x="108.5" y="146.4">+3.3V</text>
<text x="146.8" y="146.3">GND</text>
<text x="175.5" y="149.6">H2</text>
<text x="175.5" y="144.5">H1</text>
<text x="175.8" y="146.9">MountingHole</text>
<text x="240.8" y="148.4">R18</text>
<text x="249.7" y="148.4">R19</text>
<text x="258.6" y="148.4">R20</text>
<text x="127.2" y="153.3">X1</text>
<text x="128.8" y="155.9">ECS-2520MV-480</text>
<text x="175.5" y="154.7">H3</text>
<text x="175.8" y="151.9">MountingHole</text>
<text x="240.9" y="150.7">470</text>
<text x="249.8" y="150.7">470</text>
<text x="258.7" y="150.7">470</text>
<text x="34.9" y="156.6">+3.3V</text>
<text x="125.1" y="160.7" transform="rotate(-90 125.1 160.7)">VDD</text>
<text x="175.5" y="159.8">H4</text>
<text x="175.8" y="157">MountingHole</text>
<text x="245.8" y="160.3">GND</text>
<text x="104.4" y="166">C13</text>
<text x="117.3" y="162.2">Tri-State</text>
<text x="125.1" y="166.1" transform="rotate(-90 125.1 166.1)">GND</text>
<text x="127.8" y="162.2">OUT</text>
<text x="140" y="166">C14</text>
<text x="175.8" y="162.1">MountingHole</text>
<text x="104.4" y="168.6">.1u</text>
<text x="140" y="168.6">10p</text>
<text x="35" y="178">GND</text>
<text x="122.6" y="175.5">GND</text>
</g>
<g font-size="1.8">
<text x="58.2" y="38.4" transform="rotate(-90 58.2 38.4)">LED_12V</text>
<text x="68.3" y="38.9" transform="rotate(-90 68.3 38.9)">LED_3.3V</text>
<text x="207.3" y="40.6">D7</text>
<text x="207.3" y="43.2">D6</text>
<text x="207.3" y="45.7">D5</text>
<text x="207.3" y="48.3">D4</text>
<text x="207.3" y="50.8">D3</text>
<text x="207.3" y="53.3">D2</text>
<text x="207.3" y="58.4">D0</text>
<text x="207.3" y="55.9">D1</text>
<text x="171" y="62.2">6 D0</text>
<text x="171" y="64.8">7 D1</text>
<text x="74.9" y="69.8">SDA</text>
<text x="81.3" y="69.8">SCL</text>
<text x="114.3" y="67.3">AIN_12V</text>
<text x="170.5" y="67.3">24D2</text>
<text x="170.5" y="69.8">25D3</text>
<text x="118.1" y="77.5">SCL</text>
<text x="170.5" y="72.4">26D4</text>
<text x="170.5" y="74.9">27D5</text>
<text x="170.5" y="77.5">38D6</text>
<text x="118.1" y="80">SDA</text>
<text x="170.5" y="80">43D7</text>
<text x="208" y="80.3" transform="rotate(-90 208 80.3)">LCD_GDR</text>
<text x="36.1" y="91.4">ADDR_1</text>
<text x="36.1" y="94">ADDR_2</text>
<text x="77.5" y="94">SCL</text>
<text x="77.5" y="91.4">SDA</text>
<text x="67.3" y="99.1">EEPROM_WP</text>
<text x="116.8" y="107.9">BT_1</text>
<text x="116.8" y="113">BT_3</text>
<text x="116.8" y="110.5">BT_2</text>
<text x="77.5" y="116.8">SDA</text>
<text x="116.8" y="118.1">BT_5</text>
<text x="116.8" y="115.6">BT_4</text>
<text x="77.5" y="121.9">SCL</text>
<text x="117.2" y="130.8">GLCK2</text>
<text x="238.8" y="127">LED3+</text>
<text x="247.6" y="127">LED2+</text>
<text x="256.5" y="127">LED1+</text>
<text x="69.8" y="137.2">SCL</text>
<text x="69.8" y="134.6">SDA</text>
<text x="238.8" y="139.7">LED3-</text>
<text x="247.6" y="139.7">LED2-</text>
<text x="256.5" y="139.7">LED1-</text>
<text x="40.6" y="157.6">Sheet: Controller Board Buttons</text>
<text x="40.6" y="176.9">File: Controller_Board_Buttons.sch</text>
</g>
<text font-size="1.8" fill="#008400" x="222" y="94.5" transform="rotate(-90 222 94.5)">LCD_LED+</text>
<g font-size="1.8" fill="#848400">
<text x="42.2" y="162.2">+3.3V</text>
<text x="48.8" y="162.2">BT_1</text>
<text x="48.8" y="164.7">BT_2</text>
<text x="48.8" y="167.3">BT_3</text>
<text x="42.2" y="172.3">GND</text>
<text x="48.8" y="169.8">BT_4</text>
<text x="48.8" y="172.3">BT_5</text>
</g>
</svg>
